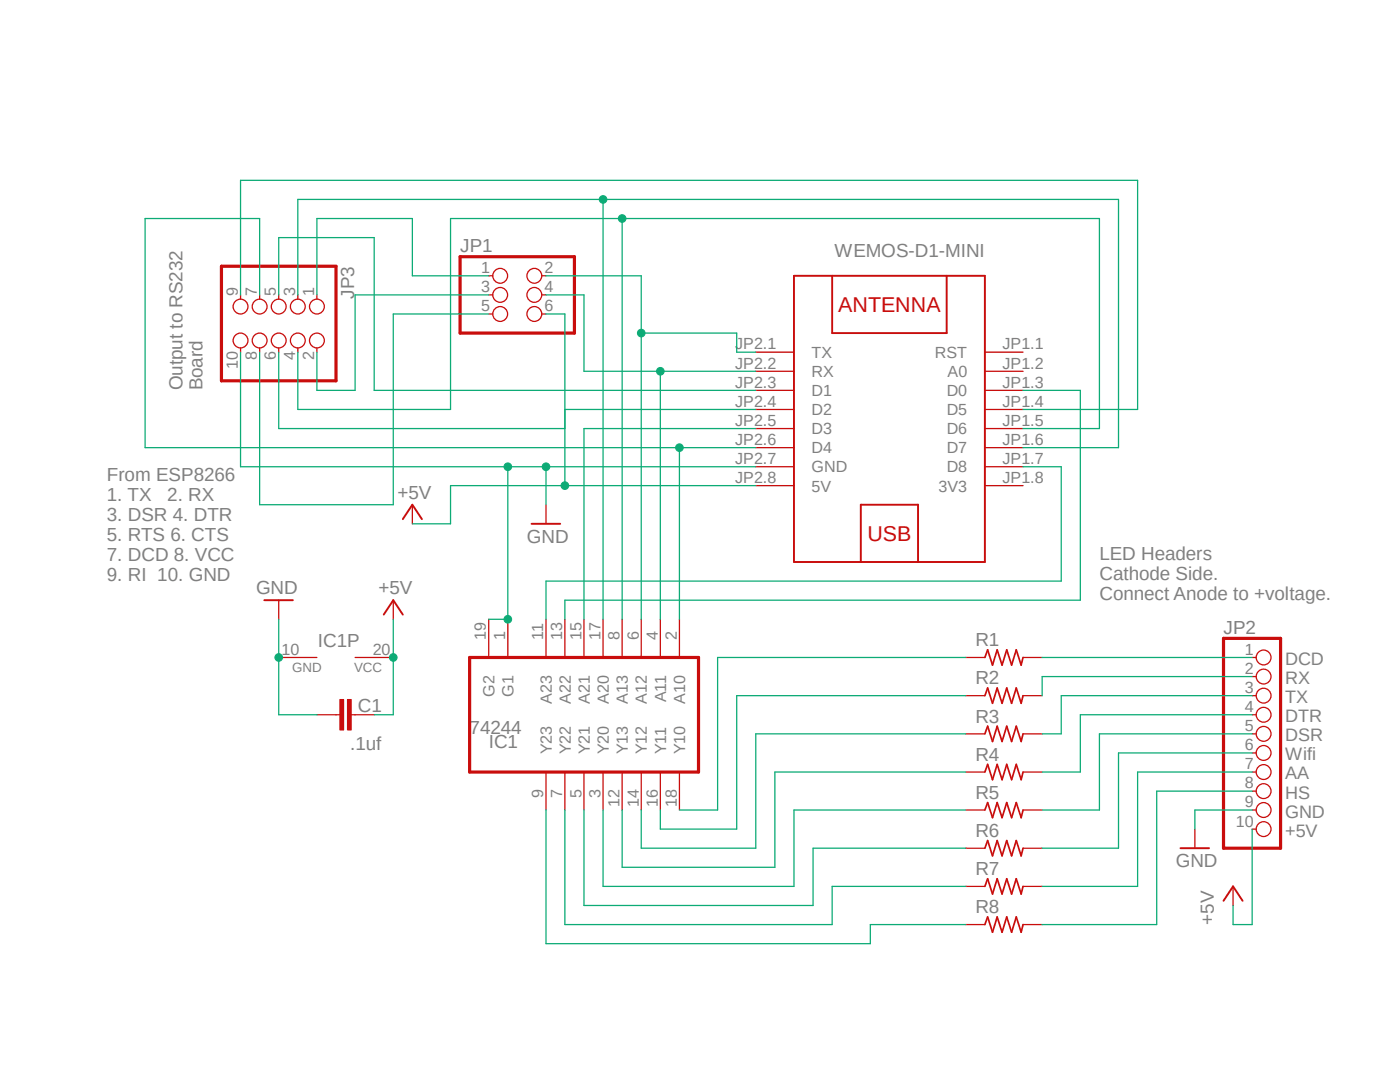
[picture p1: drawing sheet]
<svg xmlns="http://www.w3.org/2000/svg" width="279mm" height="216mm" viewBox="0 0 279 216" stroke-linecap="round" stroke-linejoin="round" font-family="sans-serif">
<path d="M20.4 35.9l247 152.6M267.4 35.9l-247 152.6" fill="none" stroke="#fff" stroke-width=".2"/>
<g fill="none" stroke="#c90d0c" stroke-width=".25">
<path d="M150.8 70.3h7.7M150.8 74.1h7.7M150.8 77.9h7.7M196.6 70.3h7.6M196.6 74.1h7.6M196.6 77.9h7.6M150.8 81.7h7.7M150.8 85.5h7.7M150.8 89.3h7.7M150.8 93.1h7.7M150.8 96.9h7.7M196.6 81.7h7.6"/>
<path d="M196.6 85.5h7.6M196.6 89.3h7.6M196.6 93.1h7.6M196.6 96.9h7.6M78.5 119.8v3.8M109 100.7v3.8M55.6 131.2h7.6M70.9 131.2h7.6M97.5 123.6v7.6M101.3 123.6v7.6M109 123.6v7.6M112.7 123.6v7.6"/>
<path d="M116.5 123.6v7.6M120.4 123.6v7.6M124.2 123.6v7.6M128 123.6v7.6M131.8 123.6v7.6M135.6 123.6v7.6M192.7 131.2h3.9M192.7 138.8h3.9M204.2 131.2h3.8M204.2 138.8h3.8M249.9 131.2h.8M249.9 138.8h.8"/>
<path d="M249.9 135h.8M67.1 142.6h.7M70.1 142.6h.8M109 154.1v7.5M112.7 154.1v7.5M116.5 154.1v7.5M120.4 154.1v7.5M124.2 154.1v7.5M128 154.1v7.5M131.8 154.1v7.5M135.6 154.1v7.5M192.7 146.4h3.9"/>
<path d="M192.7 154.1h3.9M204.2 146.4h3.8M204.2 154.1h3.8M249.9 146.4h.8M249.9 154.1h.8M249.9 142.6h.8M249.9 150.2h.8M249.9 157.9h.8M192.7 161.6h3.9M192.7 169.2h3.9M192.7 176.9h3.9M204.2 161.6h3.8"/>
<path d="M204.2 169.2h3.8M204.2 176.9h3.8M238.5 165.4v3.8M246.1 176.9v3.8M249.9 161.6h.8M249.9 165.4h.8M192.7 184.5h3.9M204.2 184.5h3.8"/>
<circle cx="252.2" cy="135" r="1.48"/>
<circle cx="252.2" cy="138.8" r="1.48"/>
<circle cx="252.2" cy="131.2" r="1.48"/>
<circle cx="252.2" cy="142.6" r="1.48"/>
<circle cx="252.2" cy="150.2" r="1.48"/>
<circle cx="252.2" cy="157.9" r="1.48"/>
<circle cx="252.2" cy="154.1" r="1.48"/>
<circle cx="252.2" cy="146.4" r="1.48"/>
<circle cx="252.2" cy="161.6" r="1.48"/>
<circle cx="252.2" cy="165.4" r="1.48"/>
</g>
<path d="M158.5 55h38.1v57.1h-38.1zM166.1 55v11.5h22.8v-11.5M106.1 104.5h5.7M171.8 112.1v-11.4h11.4v11.4M76.6 122.6l1.9-2.8 1.9 2.8M235.6 169.2h5.7M244.2 179.7l1.9-2.8 1.9 2.8" fill="none" stroke="#c90d0c" stroke-width=".38"/>
<path d="M93.7 131.2h45.7v22.9h-45.7zM244.2 127.4h11.4v41.8h-11.4z" fill="none" stroke="#c90d0c" stroke-width=".64"/>
<path d="M196.6 131.2l.5-1.5 1 3 .9-3 1 3 .9-3 1 3 .9-3 1 3 .4-1.5M196.6 138.8l.5-1.5 1 3 .9-3 1 3 .9-3 1 3 .9-3 1 3 .4-1.5M196.6 146.4l.5-1.5 1 3.1 .9-3.1 1 3.1 .9-3.1 1 3.1 .9-3.1 1 3.1 .4-1.6M196.6 154.1l.5-1.6 1 3.1 .9-3.1 1 3.1 .9-3.1 1 3.1 .9-3.1 1 3.1 .4-1.5M196.6 161.6l.5-1.5 1 3.1 .9-3.1 1 3.1 .9-3.1 1 3.1 .9-3.1 1 3.1 .4-1.6M196.6 169.2l.5-1.5 1 3.1 .9-3.1 1 3.1 .9-3.1 1 3.1 .9-3.1 1 3.1 .4-1.6M196.6 176.9l.5-1.6 1 3.1 .9-3.1 1 3.1 .9-3.1 1 3.1 .9-3.1 1 3.1 .4-1.5M196.6 184.5l.5-1.5 1 3 .9-3 1 3 .9-3 1 3 .9-3 1 3 .4-1.5" fill="none" stroke="#c90d0c" stroke-width=".34"/>
<path d="M67.8 139.6h.8v6.1h-.8z" fill-rule="evenodd" fill="#c90d0c"/>
<path d="M67.8 139.6h.8v6.1h-.8z" fill="none" stroke="#c90d0c" stroke-width=".2"/>
<path d="M69.3 139.6h.8v6.1h-.8z" fill-rule="evenodd" fill="#c90d0c"/>
<path d="M69.3 139.6h.8v6.1h-.8z" fill="none" stroke="#c90d0c" stroke-width=".2"/>
<g fill="none" stroke="#c90d0c" stroke-width=".25">
<path d="M48 58.8v.9M51.8 58.8v.9M55.6 58.8v.9M59.4 58.8v.9M63.2 58.8v.9M97.5 55h.8M97.5 58.8h.8M108.1 55h.9M108.1 58.8h.9M48 69.4v.9M51.8 69.4v.9M55.6 69.4v.9"/>
<path d="M59.4 69.4v.9M63.2 69.4v.9M97.5 62.7h.8M108.1 62.7h.9M55.6 119.8v3.8M82.3 100.7v3.8M63.2 142.6h3.9M70.9 142.6h3.8"/>
<circle cx="99.8" cy="55" r="1.48"/>
<circle cx="99.8" cy="58.8" r="1.48"/>
<circle cx="106.6" cy="55" r="1.48"/>
<circle cx="106.6" cy="58.8" r="1.48"/>
<circle cx="48" cy="61.2" r="1.48"/>
<circle cx="48" cy="67.9" r="1.48"/>
<circle cx="51.8" cy="61.2" r="1.48"/>
<circle cx="51.8" cy="67.9" r="1.48"/>
<circle cx="55.6" cy="67.9" r="1.48"/>
<circle cx="55.6" cy="61.2" r="1.48"/>
<circle cx="59.4" cy="61.2" r="1.48"/>
<circle cx="59.4" cy="67.9" r="1.48"/>
<circle cx="63.2" cy="61.2" r="1.48"/>
<circle cx="63.2" cy="67.9" r="1.48"/>
<circle cx="99.8" cy="62.7" r="1.48"/>
<circle cx="106.6" cy="62.7" r="1.48"/>
</g>
<path d="M52.7 119.8h5.8M80.4 103.6l1.9-2.9 1.9 2.9" fill="none" stroke="#c90d0c" stroke-width=".38"/>
<path d="M44.2 53.1h22.9v22.9h-22.9zM91.8 51.2h22.8v15.3h-22.8z" fill="none" stroke="#c90d0c" stroke-width=".64"/>
<path d="M150.8 89.3h-15.2v34.3" fill="none" stroke="#0dab76" stroke-width=".25"/>
<circle cx="135.6" cy="89.3" r=".76" fill="#0dab76"/>
<circle cx="135.6" cy="89.3" r=".76" fill="none" stroke="#0dab76" stroke-width=".2"/>
<path d="M51.8 58.8v-15.2h-22.8v45.7h106.6M116.5 58.8v15.3h34.3M131.8 74.1v49.5" fill="none" stroke="#0dab76" stroke-width=".25"/>
<circle cx="131.8" cy="74.1" r=".76" fill="#0dab76"/>
<circle cx="131.8" cy="74.1" r=".76" fill="none" stroke="#0dab76" stroke-width=".2"/>
<path d="M109 58.8h7.5M109 55h19v68.6M128 66.5h19v3.8h3.8" fill="none" stroke="#0dab76" stroke-width=".25"/>
<circle cx="128" cy="66.5" r=".76" fill="#0dab76"/>
<circle cx="128" cy="66.5" r=".76" fill="none" stroke="#0dab76" stroke-width=".2"/>
<path d="M89.9 43.6h129.5v41.9h-15.2M124.2 43.6v80" fill="none" stroke="#0dab76" stroke-width=".25"/>
<circle cx="124.2" cy="43.6" r=".76" fill="#0dab76"/>
<circle cx="124.2" cy="43.6" r=".76" fill="none" stroke="#0dab76" stroke-width=".2"/>
<path d="M120.4 39.8v83.8M59.4 58.8v-19h163.8v49.5h-19M89.9 43.6v38.1h-30.5v-11.4" fill="none" stroke="#0dab76" stroke-width=".25"/>
<circle cx="120.4" cy="39.8" r=".76" fill="#0dab76"/>
<circle cx="120.4" cy="39.8" r=".76" fill="none" stroke="#0dab76" stroke-width=".2"/>
<g fill="none" stroke="#0dab76" stroke-width=".25">
<path d="M48 58.8v-22.8h179v45.7h-22.8M55.6 58.8v-11.4h19.1v30.5h76.1M55.6 70.3v15.2h57.1M109 62.7h3.7v34.2M204.2 77.9h11.4v41.9h-102.9v3.8M112.7 81.7h38.1M150.8 85.5h-34.3v38.1M150.8 96.9h-60.9v7.6h-7.6M204.2 93.1h7.6v22.9h-102.8v7.6M192.7 131.2h-49.5v30.4h-7.6M192.7 138.8h-45.7v26.6h-15.2v-3.8M208 131.2h41.9"/>
<path d="M249.9 138.8h-38.1v7.6h-3.8M249.9 135h-41.9v3.8M192.7 146.4h-41.9v22.8h-22.8v-7.6M192.7 154.1h-38.1v19h-30.4v-11.5M249.9 154.1h-22.9v22.8h-19M249.9 142.6h-34.3v11.5h-7.6M249.9 146.4h-30.5v15.2h-11.4M249.9 150.2h-26.7v19h-15.2M249.9 157.9h-19.1v26.6h-22.8M109 161.6v26.7h64.7v-3.8h19M112.7 161.6v22.9h53.4v-7.6h26.6M116.5 161.6v19.1h45.8v-11.5h30.4"/>
<path d="M120.4 161.6v15.3h38.1v-15.3h34.2"/>
</g>
<circle cx="112.7" cy="96.9" r=".76" fill="#0dab76"/>
<circle cx="112.7" cy="96.9" r=".76" fill="none" stroke="#0dab76" stroke-width=".2"/>
<path d="M78.5 123.6v19h-3.8" fill="none" stroke="#0dab76" stroke-width=".25"/>
<circle cx="78.5" cy="131.2" r=".76" fill="#0dab76"/>
<circle cx="78.5" cy="131.2" r=".76" fill="none" stroke="#0dab76" stroke-width=".2"/>
<path d="M150.8 93.1h-49.5v30.5h-3.8M249.9 165.4v19.1h-3.8v-3.8M249.9 161.6h-11.4v3.8" fill="none" stroke="#0dab76" stroke-width=".25"/>
<circle cx="101.3" cy="123.6" r=".76" fill="#0dab76"/>
<circle cx="101.3" cy="123.6" r=".76" fill="none" stroke="#0dab76" stroke-width=".2"/>
<path d="M109 93.1v7.6" fill="none" stroke="#0dab76" stroke-width=".25"/>
<circle cx="109" cy="93.1" r=".76" fill="#0dab76"/>
<circle cx="109" cy="93.1" r=".76" fill="none" stroke="#0dab76" stroke-width=".2"/>
<path d="M48 70.3v22.8h53.3" fill="none" stroke="#0dab76" stroke-width=".25"/>
<circle cx="101.3" cy="93.1" r=".76" fill="#0dab76"/>
<circle cx="101.3" cy="93.1" r=".76" fill="none" stroke="#0dab76" stroke-width=".2"/>
<path d="M55.6 123.6v19" fill="none" stroke="#0dab76" stroke-width=".25"/>
<circle cx="55.6" cy="131.2" r=".76" fill="#0dab76"/>
<circle cx="55.6" cy="131.2" r=".76" fill="none" stroke="#0dab76" stroke-width=".2"/>
<path d="M97.5 58.8h-26.6v19.1h-7.7v-7.6M97.5 55h-15.2v-11.4h-19.1v15.2M97.5 62.7h-19v38h-26.7v-30.4M55.6 142.6h7.6" fill="none" stroke="#0dab76" stroke-width=".25"/>
<g font-size="4.3" fill="#c90d0c">
<text x="167.3" y="62.3">ANTENNA</text>
<text x="173.1" y="107.9">USB</text>
</g>
<g font-size="3.8" fill="#808080">
<text x="91.8" y="50.3">JP1</text>
<text x="166.5" y="51.2">WEMOS-D1-MINI</text>
<text x="70.7" y="59.6" transform="rotate(-90 70.7 59.6)">JP3</text>
<text x="36.4" y="77.9" transform="rotate(-90 36.4 77.9)">Output to RS232</text>
<text x="40.4" y="77.9" transform="rotate(-90 40.4 77.9)">Board</text>
<text x="21.3" y="96.1">From ESP8266</text>
<text x="21.3" y="100">1. TX</text>
<text x="33.4" y="100">2. RX</text>
<text x="79.3" y="99.6">+5V</text>
<text x="21.3" y="104">3. DSR 4. DTR</text>
<text x="21.3" y="108">5. RTS 6. CTS</text>
<text x="21.3" y="112">7. DCD 8. VCC</text>
<text x="105.2" y="108.3">GND</text>
<text x="219.4" y="111.8">LED Headers</text>
<text x="21.3" y="116">9. RI 10. GND</text>
<text x="51.1" y="118.6">GND</text>
<text x="75.5" y="118.6">+5V</text>
<text x="219.4" y="115.8">Cathode Side.</text>
<text x="219.4" y="119.8">Connect Anode to +voltage.</text>
<text x="63.5" y="129.1">IC1P</text>
<text x="194.6" y="128.9">R1</text>
<text x="244.2" y="126.5">JP2</text>
<text x="194.6" y="136.6">R2</text>
<text x="71.4" y="142">C1</text>
<text x="69.9" y="149.6">.1uf</text>
<text x="93.7" y="146.4">74244</text>
<text x="97.5" y="149.3">IC1</text>
<text x="194.6" y="144.2">R3</text>
<text x="194.6" y="151.8">R4</text>
<text x="194.6" y="159.4">R5</text>
<text x="194.6" y="167">R6</text>
<text x="234.7" y="173.1">GND</text>
<text x="194.6" y="174.6">R7</text>
<text x="194.6" y="182.2">R8</text>
<text x="242.3" y="184.5" transform="rotate(-90 242.3 184.5)">+5V</text>
</g>
<g font-size="3.6" fill="#808080">
<text x="256.5" y="132.7">DCD</text>
<text x="256.5" y="136.5">RX</text>
<text x="256.5" y="140.3">TX</text>
<text x="256.5" y="144.1">DTR</text>
<text x="256.5" y="147.9">DSR</text>
<text x="256.5" y="151.7">Wifi</text>
<text x="256.5" y="155.5">AA</text>
<text x="256.5" y="159.3">HS</text>
<text x="256.5" y="163.2">GND</text>
<text x="256.5" y="167">+5V</text>
</g>
<g font-size="3.2" fill="#808080">
<text x="47.5" y="59.1" transform="rotate(-90 47.5 59.1)">9</text>
<text x="51.3" y="59.1" transform="rotate(-90 51.3 59.1)">7</text>
<text x="55.1" y="59.1" transform="rotate(-90 55.1 59.1)">5</text>
<text x="58.9" y="59.1" transform="rotate(-90 58.9 59.1)">3</text>
<text x="62.7" y="59.1" transform="rotate(-90 62.7 59.1)">1</text>
<text x="96.1" y="54.5">1</text>
<text x="96.1" y="58.3">3</text>
<text x="108.6" y="54.5">2</text>
<text x="108.6" y="58.3">4</text>
<text x="96.1" y="62.1">5</text>
<text x="108.6" y="62.1">6</text>
<text x="51.3" y="71.8" transform="rotate(-90 51.3 71.8)">8</text>
<text x="55.1" y="71.8" transform="rotate(-90 55.1 71.8)">6</text>
<text x="58.9" y="71.8" transform="rotate(-90 58.9 71.8)">4</text>
<text x="62.7" y="71.8" transform="rotate(-90 62.7 71.8)">2</text>
<text x="146.7" y="69.7">JP2.1</text>
<text x="162" y="71.4">TX</text>
<text x="186.6" y="71.4">RST</text>
<text x="200.1" y="69.7">JP1.1</text>
<text x="47.5" y="73.5" transform="rotate(-90 47.5 73.5)">10</text>
<text x="146.7" y="73.5">JP2.2</text>
<text x="146.7" y="77.3">JP2.3</text>
<text x="162" y="75.2">RX</text>
<text x="189.1" y="75.2">A0</text>
<text x="200.1" y="73.5">JP1.2</text>
<text x="200.1" y="77.3">JP1.3</text>
<text x="146.7" y="81.2">JP2.4</text>
<text x="162" y="79">D1</text>
<text x="162" y="82.8">D2</text>
<text x="188.9" y="79">D0</text>
<text x="188.9" y="82.8">D5</text>
<text x="200.1" y="81.2">JP1.4</text>
<text x="146.7" y="85">JP2.5</text>
<text x="146.7" y="88.8">JP2.6</text>
<text x="162" y="86.7">D3</text>
<text x="188.9" y="86.7">D6</text>
<text x="200.1" y="85">JP1.5</text>
<text x="200.1" y="88.8">JP1.6</text>
<text x="146.7" y="92.6">JP2.7</text>
<text x="162" y="90.5">D4</text>
<text x="162" y="94.3">GND</text>
<text x="188.9" y="90.5">D7</text>
<text x="188.9" y="94.3">D8</text>
<text x="200.1" y="92.6">JP1.7</text>
<text x="146.7" y="96.4">JP2.8</text>
<text x="162" y="98.1">5V</text>
<text x="187.3" y="98.1">3V3</text>
<text x="200.1" y="96.4">JP1.8</text>
<text x="56.2" y="130.6">10</text>
<text x="74.4" y="130.6">20</text>
<text x="97" y="127.7" transform="rotate(-90 97 127.7)">19</text>
<text x="100.8" y="127.7" transform="rotate(-90 100.8 127.7)">1</text>
<text x="108.4" y="127.7" transform="rotate(-90 108.4 127.7)">11</text>
<text x="112.2" y="127.7" transform="rotate(-90 112.2 127.7)">13</text>
<text x="116" y="127.7" transform="rotate(-90 116 127.7)">15</text>
<text x="119.8" y="127.7" transform="rotate(-90 119.8 127.7)">17</text>
<text x="123.7" y="127.7" transform="rotate(-90 123.7 127.7)">8</text>
<text x="127.5" y="127.7" transform="rotate(-90 127.5 127.7)">6</text>
<text x="131.3" y="127.7" transform="rotate(-90 131.3 127.7)">4</text>
<text x="135.1" y="127.7" transform="rotate(-90 135.1 127.7)">2</text>
<text x="248.4" y="130.6">1</text>
<text x="248.4" y="134.4">2</text>
<text x="98.7" y="139" transform="rotate(-90 98.7 139)">G2</text>
<text x="102.5" y="139" transform="rotate(-90 102.5 139)">G1</text>
<text x="110.1" y="140.4" transform="rotate(-90 110.1 140.4)">A23</text>
<text x="113.9" y="140.4" transform="rotate(-90 113.9 140.4)">A22</text>
<text x="117.7" y="140.4" transform="rotate(-90 117.7 140.4)">A21</text>
<text x="121.5" y="140.4" transform="rotate(-90 121.5 140.4)">A20</text>
<text x="125.3" y="140.4" transform="rotate(-90 125.3 140.4)">A13</text>
<text x="129.1" y="140.4" transform="rotate(-90 129.1 140.4)">A12</text>
<text x="132.9" y="140.2" transform="rotate(-90 132.9 140.2)">A11</text>
<text x="136.7" y="140.4" transform="rotate(-90 136.7 140.4)">A10</text>
<text x="248.4" y="138.3">3</text>
<text x="248.4" y="142.1">4</text>
<text x="248.4" y="145.9">5</text>
<text x="248.4" y="149.7">6</text>
<text x="110.1" y="150.5" transform="rotate(-90 110.1 150.5)">Y23</text>
<text x="113.9" y="150.5" transform="rotate(-90 113.9 150.5)">Y22</text>
<text x="117.7" y="150.5" transform="rotate(-90 117.7 150.5)">Y21</text>
<text x="121.5" y="150.5" transform="rotate(-90 121.5 150.5)">Y20</text>
<text x="125.3" y="150.5" transform="rotate(-90 125.3 150.5)">Y13</text>
<text x="129.1" y="150.5" transform="rotate(-90 129.1 150.5)">Y12</text>
<text x="132.9" y="150.5" transform="rotate(-90 132.9 150.5)">Y11</text>
<text x="136.7" y="150.5" transform="rotate(-90 136.7 150.5)">Y10</text>
<text x="248.4" y="153.5">7</text>
<text x="108.4" y="159.3" transform="rotate(-90 108.4 159.3)">9</text>
<text x="112.2" y="159.3" transform="rotate(-90 112.2 159.3)">7</text>
<text x="116" y="159.3" transform="rotate(-90 116 159.3)">5</text>
<text x="119.8" y="159.3" transform="rotate(-90 119.8 159.3)">3</text>
<text x="123.7" y="161.1" transform="rotate(-90 123.7 161.1)">12</text>
<text x="127.5" y="161.1" transform="rotate(-90 127.5 161.1)">14</text>
<text x="131.3" y="161.1" transform="rotate(-90 131.3 161.1)">16</text>
<text x="135.1" y="161.1" transform="rotate(-90 135.1 161.1)">18</text>
<text x="248.4" y="157.3">8</text>
<text x="248.4" y="161.1">9</text>
<text x="246.6" y="164.9">10</text>
</g>
<g font-size="2.7" fill="#808080">
<text x="58.3" y="134">GND</text>
<text x="70.7" y="134">VCC</text>
</g>
</svg>
